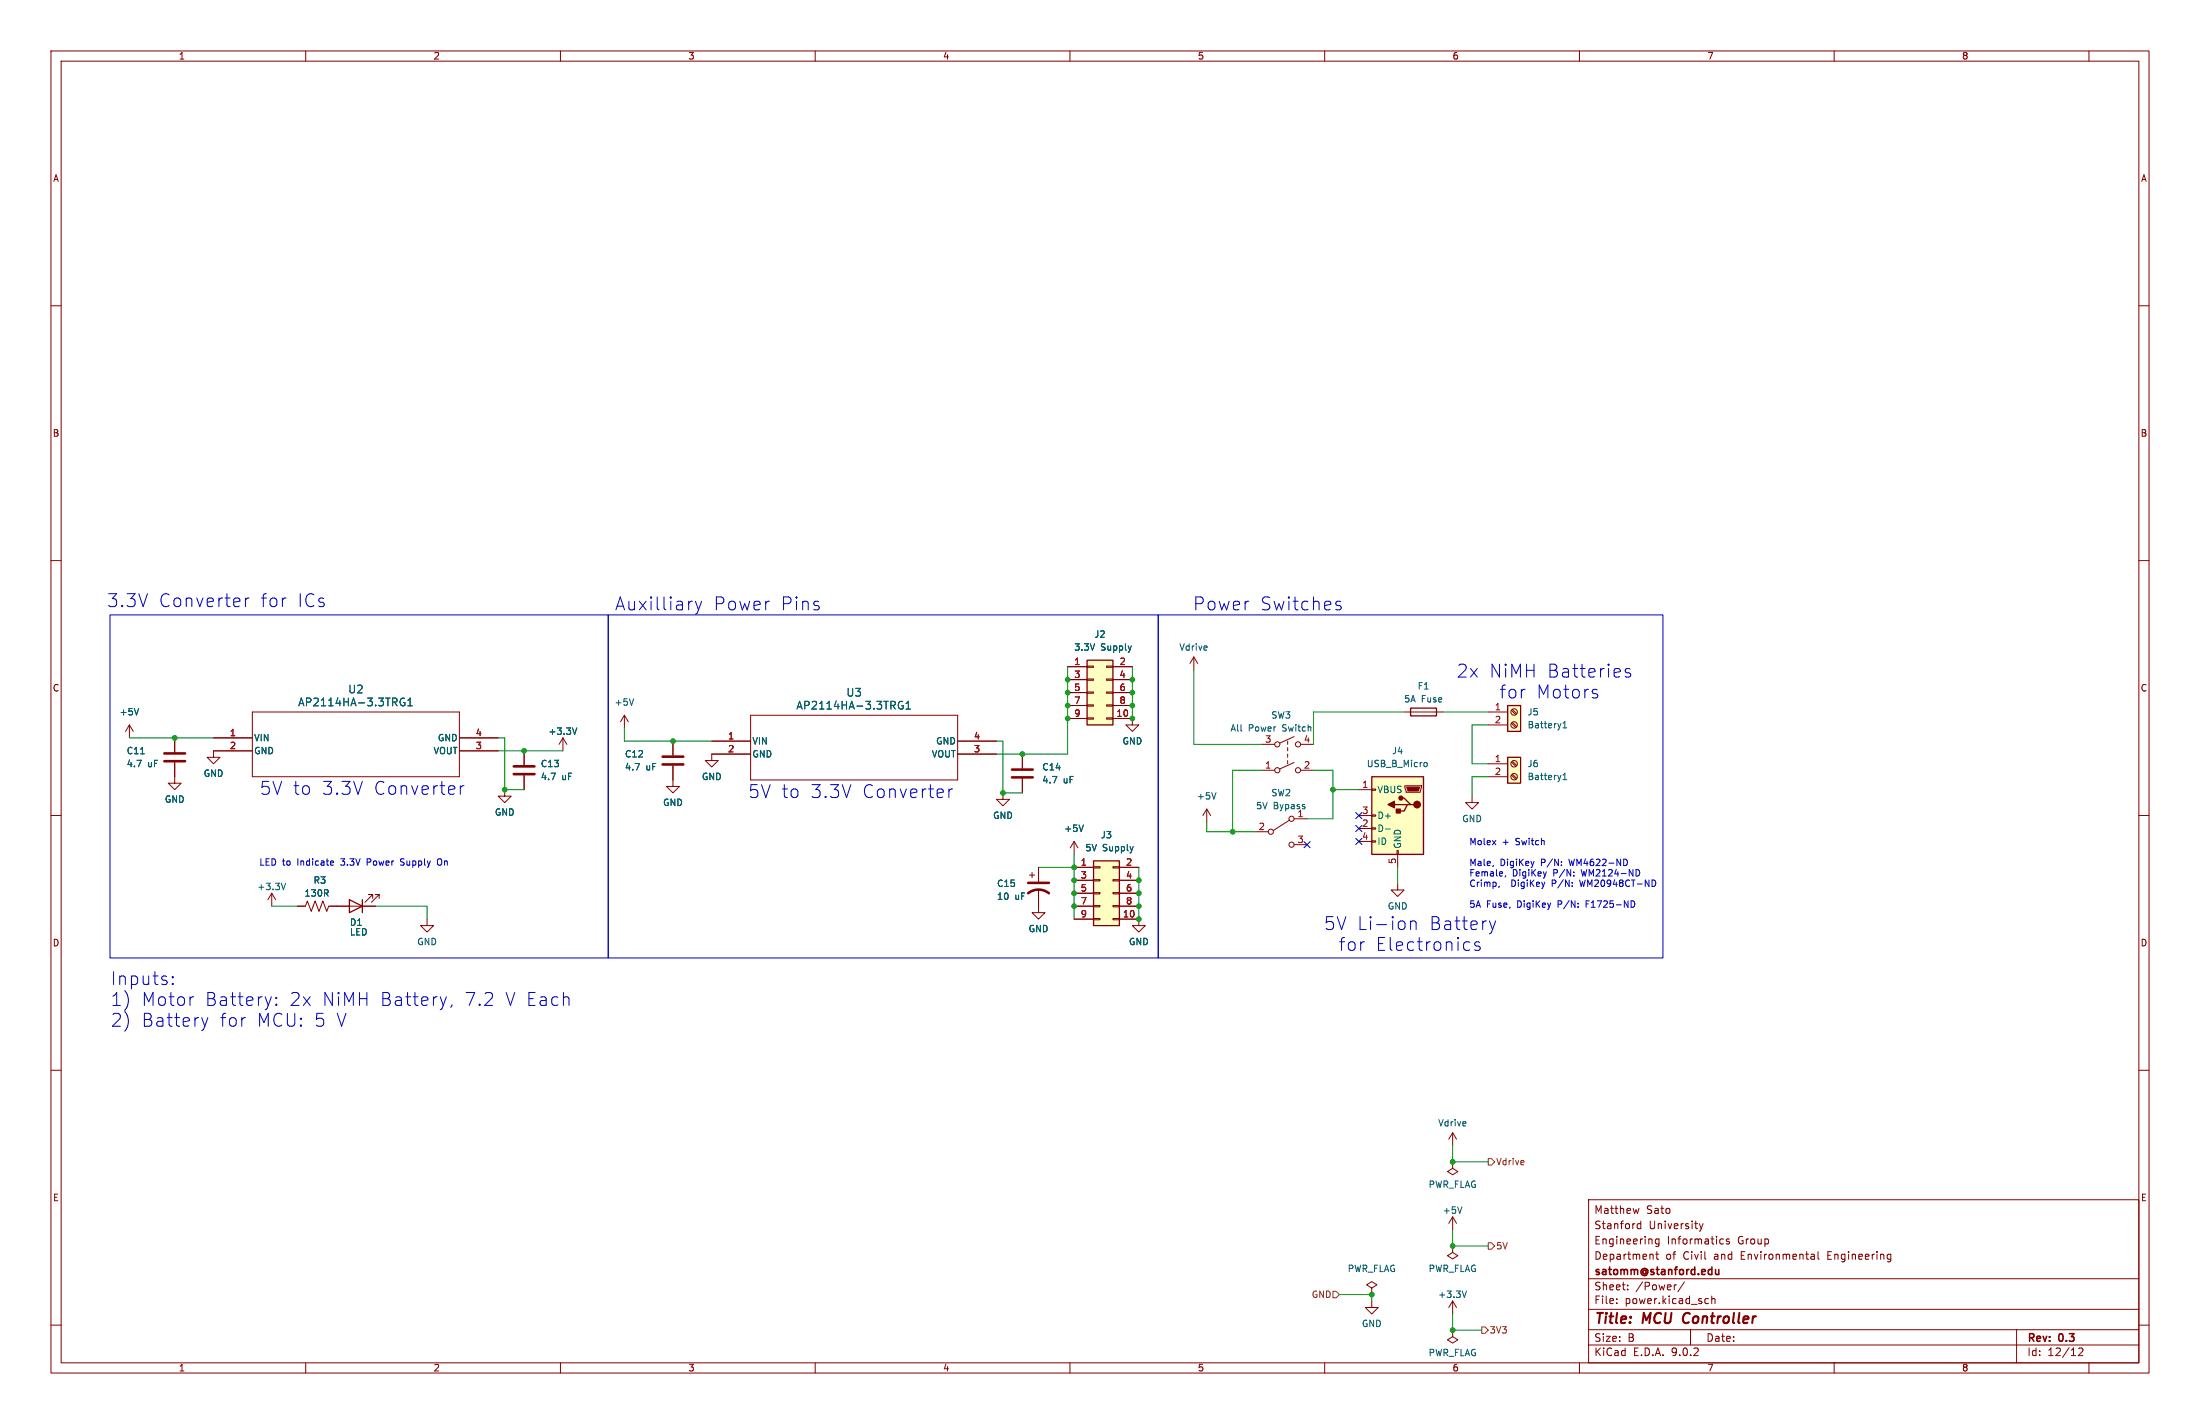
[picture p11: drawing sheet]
<svg xmlns="http://www.w3.org/2000/svg" width="432mm" height="279mm" viewBox="0 0 432 279" stroke-linecap="round" stroke-linejoin="round" font-family="sans-serif">
<g fill="none" stroke="#840000" stroke-width=".2">
<path d="M10 10h411.8v259.4h-411.8zM12 12h407.8v255.4h-407.8zM60 10v2M110 10v2M160 10v2M210 10v2M260 10v2M310 10v2M360 10v2M410 10v2M10 60h2M419.8 60h2"/>
<path d="M10 110h2M419.8 110h2M275.6 139.7h7.6M10 160h2M139.7 148h7.6M139.7 145.4h7.6M147.3 140.3h40.7v12.7h-40.7zM188 148h7.6M188 145.4h7.6M236.9 158.8l-.8 1.2M236.9 158.8l.7 1.2M236.9 158.8v2.5"/>
<path d="M419.8 160h2M58.4 177.8h1.5l.4-1 .8 2 .7-2 .8 2 .8-2 .7 2 .4-1h9.2M73.2 176.3v-.8h-.8h.8l-1.6 1.5M74.4 176.3v-.8h-.7h.7l-1.5 1.5M10 210h2M419.8 210h2M285.1 228v1.2l1 .7-1 .6-1-.6 1-.7M285.1 228h.1M285.1 238.8l-.7 1.2M285.1 238.8l.8 1.2M285.1 238.8v2.5M311.8 235.4h108v32h-108z"/>
<path d="M321.7 237.1l-.3 1-.3-.7M322 239.6v1.5M10 260h2M285.1 244.5v1.2l1 .7-1 .6-1-.6 1-.7M285.1 244.5h.1M311.8 256.9h108M311.8 250.9h108M317.3 255.6v.2M317.3 254.9v.1M319.5 252.9v.2M319.5 252.2v.1M322 240.2l-.4-.1-.3 .3 .2 .6h.5"/>
<path d="M324.4 246.2l.1 .9M325 246.1h.5M325.2 245.6v1.3l.3 .2M325.6 243.1v1.2l-.3 .3-.3-.1M325.6 243.2l-.4-.1-.3 .3 .1 .6h.6M329 252.1l-.2 .1M330.6 251.5l-1.3 1.9M333.5 240.1l.4 1M333.9 241.1l-.4 .5M334.3 240.1l-.4 1M334.9 254.8l.4 .1M335.3 255.7l-.4 .1"/>
<path d="M336 254.9l.2-.1 .3 .1 .1 .9M336 254.3v1.5M337.8 243.1l.5 .1M338.3 244l-.5 .1M339.4 243.2l-.4-.1-.2 .2 .1 .2 .5 .2v.3h-.6M355.6 246.1h.3l.2 .2v.8M356.1 247l-.5 .1M356.1 246.4l-.5 .1M356.8 245.6v1.3l.2 .2M370.7 246.1l.4 .1M371.1 247l-.4 .1M371.1 246.1v1.2l-.3 .3"/>
<path d="M419.8 260h2M60 267.4v2M110 267.4v2M160 267.4v2M210 267.4v2M260 267.4v2M285.1 261v1.3l1 .6-1 .6-1-.6 1-.6M285.1 261h.1M310 267.4v2M311.8 263.9h108M311.8 260.9h108M331.8 260.9v3"/>
<path d="M360 267.4v2M395.8 260.9v6.5M408 264.6l.5-.1 .3 .1v.3l-.9 1.1h.9M410 267.4v2"/>
</g>
<path d="M330.6 257.9l-.1 .2a1.23 1.23 0 0 0 .1 1.4" fill="none" stroke="#840000" stroke-width=".4"/>
<path d="M336.7 249.1l.1 .9 .3 .1 .3-.2M337.4 249.1v1" fill="none" stroke="#840000" stroke-width=".3"/>
<path d="M176.3 138.5a.57 .57 0 0 0 .3 .6 .57 .57 0 0 0 .7-.1v-.5h-.3M177.2 137.7l-.2-.1a.6 .6 0 0 0-.7 .7M177.8 139.1h.9M177.8 138l.5-.4v1.5M238.7 155.5l-.5 1.3M286.9 236.8l-.4 1.3" fill="none" stroke="#006464" stroke-width=".2"/>
<path d="M276.9 138.9h5v1.6h-5zM68.6 176.5l2.5 1.3-2.5 1.3zM71.1 176.5v2.6" fill="none" stroke="#840000" stroke-width=".25"/>
<path d="M213.4 129.5h5v12.7h-5z" fill="#ffffc2"/>
<path d="M213.4 129.5h5v12.7h-5z" fill="none" stroke="#840000" stroke-width=".25"/>
<g fill="none" stroke="#840000" stroke-width=".2">
<path d="M209.5 130.8h3.9M209.5 133.4h3.9M209.5 135.9h3.9M209.5 138.4h3.9M213.4 130.7h1.2v.2h-1.2zM213.4 133.2h1.2v.3h-1.2zM213.4 135.8h1.2v.2h-1.2zM213.4 138.3h1.2v.3h-1.2zM217.2 130.7h1.2v.2h-1.2zM217.2 133.2h1.2v.3h-1.2zM217.2 135.8h1.2v.2h-1.2zM217.2 138.3h1.2v.3h-1.2z"/>
<path d="M218.4 130.8h3.8M218.4 133.4h3.8M218.4 135.9h3.8M218.4 138.4h3.8M234.3 128.9l-.7 1.3M234.3 128.9l.8 1.3M234.3 128.9v2.5M122.6 140.3l-.8 1.3M122.6 140.3l.7 1.3M122.6 140.3v2.6M132.1 150.2v4.1h1.2l-1.2 1.3-1.3-1.3h1.3M132.1 145.4v2.8"/>
<path d="M139.7 148v1.2h1.3l-1.3 1.3-1.3-1.3h1.3M196.8 155.6v1.2h1.3l-1.3 1.3-1.2-1.3h1.2M200.7 148v2.7M200.7 152.8v2.8M209.5 141h3.9M213.4 140.8h1.2v.3h-1.2zM217.2 140.8h1.2v.3h-1.2zM218.4 141h3.8v1.2h1.3l-1.3 1.3-1.2-1.3h1.2M210.8 165.1l-.7 1.3M210.8 165.1l.8 1.3M210.8 165.1v2.5M223.5 180.3v1.3h1.3l-1.3 1.3-1.3-1.3h1.3"/>
</g>
<path d="M130 148.5h4.1M130 150h4.1M198.6 151h4.1M198.6 152.5h4.1" fill="none" stroke="#840000" stroke-width=".51"/>
<path d="M124.4 137.1l-.5 1.3M212.6 161.9l-.4 1.2" fill="none" stroke="#006464" stroke-width=".2"/>
<path d="M214.6 168.9h5.1v12.7h-5.1z" fill="#ffffc2"/>
<path d="M214.6 168.9h5.1v12.7h-5.1z" fill="none" stroke="#840000" stroke-width=".25"/>
<g fill="none" stroke="#840000" stroke-width=".2">
<path d="M49.5 139.7h40.7v12.7h-40.7zM25.4 142.2l-.8 1.3M25.4 142.2l.8 1.3M25.4 142.2v2.6M34.3 149.6v4.1h1.3l-1.3 1.2-1.3-1.2h1.3M34.3 144.8v2.8M41.9 144.8h7.6M49.5 147.3h-7.6v1.3h1.3l-1.3 1.3-1.3-1.3h1.3M90.2 147.3h7.6M90.2 144.8h7.6M99.1 154.9v1.3h1.2l-1.2 1.3-1.3-1.3h1.3M102.9 147.3v2.8"/>
<path d="M102.9 152.1v2.8M110.5 144.8l-.8 1.3M110.5 144.8l.8 1.3M110.5 144.8v2.5M247.6 146.1h2.6M247.6 151.1h2.6M252.7 145.4v.7M252.7 146.7v.6M252.7 148v.6M252.7 149.2v.7M254 144.5l-2.8 1.3M254 149.6l-2.8 1.3"/>
<path d="M255.3 146.1h2.5M255.3 151.1h2.5M53.3 175.3l-.7 1.2M53.3 175.3l.8 1.2M53.3 175.3v2.5M202.1 171.7h1M202.6 171.2v1M203.8 174.5v4.6h1.3l-1.3 1.2-1.2-1.2h1.2M203.8 170.2v2.8M210.8 170.2h3.8M210.8 172.7h3.8M210.8 175.3h3.8"/>
<path d="M210.8 177.8h3.8M214.6 170.1h1.3v.2h-1.3zM214.6 172.6h1.3v.2h-1.3zM214.6 175.1h1.3v.3h-1.3zM214.6 177.7h1.3v.2h-1.3zM218.4 170.1h1.3v.2h-1.3zM218.4 172.6h1.3v.2h-1.3zM218.4 175.1h1.3v.3h-1.3zM218.4 177.7h1.3v.2h-1.3zM219.7 170.2h3.8M219.7 172.7h3.8M219.7 175.3h3.8"/>
<path d="M219.7 177.8h3.8M83.8 180.3v1.3h1.3l-1.3 1.3-1.3-1.3h1.3M210.8 180.3h3.8M214.6 180.2h1.3v.3h-1.3zM218.4 180.2h1.3v.3h-1.3zM219.7 180.3h3.8M285.1 222.3v2.5M285.1 222.3l-.7 1.2M285.1 222.3l.8 1.2M269.2 252.7l1.1-.6-1.1-.6-1 .6 1 .6v1.3M269.2 254h.1M269.2 255.3v1.2h1.3l-1.3 1.3-1.2-1.3h1.2"/>
<path d="M285.1 255.3l-.7 1.2M285.1 255.3l.8 1.2M285.1 255.3v2.5"/>
<circle cx="250.7" cy="146.1" r=".51"/>
<circle cx="250.7" cy="151.1" r=".51"/>
<circle cx="254.8" cy="146.1" r=".51"/>
<circle cx="254.8" cy="151.1" r=".51"/>
</g>
<path d="M32.3 147.8h4M32.3 149.4h4M100.8 150.4h4.1M100.8 151.9h4.1M201.8 175.3a3.3 3.3 0 0 1 4.1 0M201.8 173.2h4.1" fill="none" stroke="#840000" stroke-width=".51"/>
<path d="M27.2 139l-.4 1.3M78.5 137.8a.57 .57 0 0 0 .3 .6 .57 .57 0 0 0 .7-.1v-.5h-.3M79.4 137h-.2a.6 .6 0 0 0-.7 .6M80 138.5h.9M80 137.4l.5-.4v1.5M27.6 147.9h.7M113.2 142.8l-.4 1.3M56.1 173.3l-.5 1.3M287.8 253.3l-.4 1.3" fill="none" stroke="#006464" stroke-width=".2"/>
<path d="M295.9 148.6h2.5v5.1h-2.5z" fill="#ffffc2"/>
<path d="M295.9 148.6h2.5v5.1h-2.5z" fill="none" stroke="#840000" stroke-width=".25"/>
<g fill="none" stroke="#840000" stroke-width=".2">
<path d="M292.1 149.9h3.8M292.1 152.4h3.8M296.6 149.5l.9 .9M296.6 152.1l.9 .8M296.8 149.4l.9 .8M296.8 151.9l.9 .8"/>
<circle cx="297.2" cy="149.9" r=".63"/>
<circle cx="297.2" cy="152.4" r=".63"/>
</g>
<path d="M306.8 153h.7M306.8 152.1l.3-.4v1.3" fill="none" stroke="#006464" stroke-width=".2"/>
<path d="M295.9 138.4h2.5v5.1h-2.5z" fill="#ffffc2"/>
<path d="M295.9 138.4h2.5v5.1h-2.5z" fill="none" stroke="#840000" stroke-width=".25"/>
<g fill="none" stroke="#840000" stroke-width=".2">
<path d="M292.1 139.7h3.8M296.6 139.4l.9 .8M296.8 139.2l.9 .8M292.1 142.2h3.8M296.6 141.9l.9 .8M296.8 141.7l.9 .9M246.4 163.2h2.5M253.1 160.9l-3.2 2M254 160.7h2.5M254 165.7h2.5M274.3 173.4v1.2h1.3l-1.3 1.3-1.3-1.3h1.3"/>
<circle cx="297.2" cy="139.7" r=".63"/>
<circle cx="297.2" cy="142.2" r=".63"/>
<circle cx="249.4" cy="163.2" r=".51"/>
<circle cx="253.5" cy="165.7" r=".51"/>
<circle cx="253.5" cy="160.7" r=".51"/>
</g>
<path d="M306.8 142.8h.7M306.8 141.9l.3-.4v1.3" fill="none" stroke="#006464" stroke-width=".2"/>
<path d="M269.2 152.4h10.2v15.2h-10.2z" fill="#ffffc2"/>
<path d="M269.2 152.4h10.2v15.2h-10.2zM273.7 157.9h2.5M275 156.6h.6l1.3 1.3h.6M276.9 157.9h-.7l-.6 1.2h-1.3" fill="none" stroke="#840000" stroke-width=".25"/>
<g fill="none" stroke="#840000" stroke-width=".2">
<path d="M209.5 130.8h3.9M209.5 133.4h3.9M209.5 135.9h3.9M209.5 138.4h3.9M218.4 130.8h3.8M218.4 133.4h3.8M218.4 135.9h3.8M218.4 138.4h3.8M34.3 144.8v2.8M34.3 149.6v2.8M41.9 147.3h7.6M41.9 144.8h7.6"/>
<path d="M90.2 147.3h7.6M90.2 144.8h7.6M102.9 147.3v2.8M102.9 152.1v2.8M132.1 145.4v2.8M132.1 150.2v2.8M139.7 148h7.6M139.7 145.4h7.6M188 148h7.6M188 145.4h7.6M200.7 148v2.7M200.7 152.8v2.8"/>
<path d="M209.5 141h3.9M218.4 141h3.8M266.7 154.9h2.5M269.2 154.8h.8v.3h-.8zM269.2 159.9h.8v.2h-.8zM275.7 154.2h3.3v.2l-.2 1h-2.8zM288.9 156.2v1.3h1.3l-1.3 1.3-1.2-1.3h1.2M58.4 177.8h1.3M64.8 177.8h3.8M71.1 177.8h2.6M203.8 170.2v2.8M203.8 174.5v3.3"/>
<path d="M210.8 170.2h3.8M210.8 172.7h3.8M210.8 175.3h3.8M210.8 177.8h3.8M219.7 170.2h3.8M219.7 172.7h3.8M219.7 175.3h3.8M219.7 177.8h3.8M266.7 160h2.5M266.7 162.6h2.5M266.7 165.1h2.5M269.2 162.4h.8v.3h-.8z"/>
<path d="M269.2 165h.8v.2h-.8zM274.2 166.9h.2v.7h-.2zM274.3 167.6v2.6M210.8 180.3h3.8M219.7 180.3h3.8"/>
</g>
<path d="M276.1 154.4h2.5l-.2 .8h-2z" fill="#840000" stroke="#840000" stroke-width=".2"/>
<g fill="#840000" stroke="#840000" stroke-width=".25">
<path d="M274.1 158.8h.7v.7h-.7z"/>
<path d="M272.4 157.9l1.3-.7v1.3z"/>
<circle cx="278.1" cy="157.9" r=".63"/>
<circle cx="275" cy="156.6" r=".38"/>
</g>
<g fill="none" stroke="#006464" stroke-width=".2">
<path d="M27.2 139l-.4 1.3M78.5 137.8a.57 .57 0 0 0 .3 .6 .57 .57 0 0 0 .7-.1v-.5h-.3M79.4 137h-.2a.6 .6 0 0 0-.7 .6M80 138.5h.9M80 137.4l.5-.4v1.5M176.3 138.5a.57 .57 0 0 0 .3 .6 .57 .57 0 0 0 .7-.1v-.5h-.3M177.2 137.7l-.2-.1a.6 .6 0 0 0-.7 .7M177.8 139.1h.9M177.8 138l.5-.4v1.5M27.6 147.9h.7M113.2 142.8l-.4 1.3M279.7 149.6l.4 .2v.5l-.4 .1"/>
<path d="M212.6 161.9l-.4 1.2M271.9 162.7h1"/>
</g>
<path d="M292.1 227.3h.6l.7 .7-.7 .6h-.6zM261.6 253.4h.7l.6 .6-.6 .6h-.7zM292.1 243.8h.6l.7 .7-.7 .6h-.6zM290.8 260.4h.7l.6 .6-.6 .6h-.7z" fill="none" stroke="#725600" stroke-width=".2"/>
<g fill="none" stroke="#009600" stroke-width=".2">
<path d="M209.5 130.8v17.2h-13.9M222.2 130.8v10.2M234.3 131.4v14.7h13.3M275.6 139.7h-17.8v6.4M283.2 139.7h8.9M25.4 144.8h16.5M97.8 147.3h12.7M97.8 144.8h1.3v10.1h3.8M122.6 142.9v2.5h17.1M195.6 145.4h1.2v10.2h3.9M247.6 151.1h-5.7v12.1M257.8 151.1h3.8v9.6h-5.1"/>
<path d="M261.6 154.9h5.1M292.1 142.2h-3.2v7.7h3.2M292.1 152.4h-3.2v3.8M53.3 177.8h5.1M73.7 177.8h10.1v2.5M203.8 170.2h7M210.8 167.6v12.7M223.5 170.2v10.1M236.9 161.3v1.9h9.5M274.3 170.2v3.2M285.1 224.8v3.2h7M262.9 254h6.3v1.3"/>
<path d="M285.1 241.3v3.2h7M285.1 257.8v3.2h5.7"/>
</g>
<path d="M266.1 159.4l1.2 1.2M267.3 159.4l-1.2 1.2M255.9 165.1l1.2 1.2M257.1 165.1l-1.2 1.2M266.1 164.5l1.2 1.2M266.1 162l1.2 1.2M267.3 164.5l-1.2 1.2M267.3 162l-1.2 1.2" fill="none" stroke="#000084" stroke-width=".2"/>
<g fill="none" stroke="#0000c2" stroke-width=".2">
<path d="M48.2 117.3v1.7M48.9 117.3a.65 .65 0 0 0-.7 .5M136.5 118l.6 1.7M137.1 119.7l-.2 .6-.4 .2M137.7 118l-.6 1.7M262.3 118.7l.6 .1 .4 .4-.2 .3-.7 .2M262.3 118.1l.2-.1 .6 .1M21.6 120.7h97.8v67.3h-97.8zM119.4 120.7h107.9v67.3h-107.9zM227.3 120.7h99.1v67.3h-99.1zM313.2 136.1l.4 .4-.1 .3-.3 .1M313.2 135.3l.3 .1"/>
<path d="M319.9 131.3l-.6-.1-.3 .3 .1 .4 .8 .2 .2 .3-.2 .3-.2 .2-.7-.2M90.4 154.2v1.7M91.1 154.2a.65 .65 0 0 0-.7 .4M186.2 154.8v1.7M187 154.8a.65 .65 0 0 0-.8 .5M65.1 168.9l.3 .1 .1 .2-.6 .1M65.4 169.7l-.3 .1M78.6 169.7l.2 .1M78.8 168.5l-.2 .2 .2 .4M86.4 168.5a.43 .43 0 0 0-.5 .4v.4a.43 .43 0 0 0 .5 .5M293.1 169.8l-.1 .2M294.3 173.9l-.2 .2"/>
<path d="M295.5 171.8l-.1 .3M306.5 169.7v.1M306.5 169.1v.1M308.9 171.8v.1M308.9 171.1v.1M319 168.6a.68 .68 0 0 1 .4 .6 .68 .68 0 0 1-.4 .6M320.1 176.8a.64 .64 0 0 1 .8 .6 .64 .64 0 0 1-.8 .6M321.4 170.6a.68 .68 0 0 1 .4 .7 .68 .68 0 0 1-.4 .6M324.6 172.7a.68 .68 0 0 1 .4 .6 .68 .68 0 0 1-.4 .6M33.9 192.9l.1 .2-.1 .1M33.9 192.9l-.1 .2 .1 .1M33.9 191.6v.3"/>
<path d="M33.9 192.9v.3M33.9 191.6l.1 .1-.1 .2M33.9 191.6l-.1 .1 .1 .2M37.8 195.6h.2M39.6 199.7l.6 1.7M40.8 199.7l-.6 1.7M53.3 195.6l-.6 1.7M54.2 197l.1 .2-.1 .1M54.2 197l-.1 .2 .1 .1M54.2 195.7v.2M54.2 197v.3M54.2 195.7l.1 .1-.1 .1"/>
<path d="M54.2 195.7l-.1 .1 .1 .1M87.6 195.6l-.6 1.7M88.7 197.2l-.2 .4M276.9 180.7v1.7M276.9 180.9a.63 .63 0 0 1 1 .2v1.3M288.2 184.8l.3 .1M288.5 186.4l-.3 .1M290.4 184.9l-.6-.1-.4 .3 .2 .4 .8 .3 .1 .2-.1 .4-.2 .1-.8-.1M292.3 180.7l.6 1.7M292.9 182.4l-.2 .6M293.6 180.7l-.7 1.7M40.2 201.4l-.2 .6"/>
</g>
<g fill="#009600" stroke="#009600" stroke-width=".2">
<circle cx="222.2" cy="133.4" r=".46"/>
<circle cx="261.6" cy="154.9" r=".46"/>
<circle cx="241.9" cy="163.2" r=".46"/>
<circle cx="222.2" cy="135.9" r=".46"/>
<circle cx="222.2" cy="141" r=".46"/>
<circle cx="222.2" cy="138.4" r=".46"/>
<circle cx="209.5" cy="135.9" r=".46"/>
<circle cx="223.5" cy="180.3" r=".46"/>
<circle cx="209.5" cy="138.4" r=".46"/>
<circle cx="210.8" cy="177.8" r=".46"/>
<circle cx="200.7" cy="148" r=".46"/>
<circle cx="209.5" cy="141" r=".46"/>
<circle cx="209.5" cy="133.4" r=".46"/>
<circle cx="196.8" cy="155.6" r=".46"/>
<circle cx="132.1" cy="145.4" r=".46"/>
<circle cx="223.5" cy="175.3" r=".46"/>
<circle cx="223.5" cy="172.7" r=".46"/>
<circle cx="223.5" cy="177.8" r=".46"/>
<circle cx="269.2" cy="254" r=".46"/>
<circle cx="285.1" cy="228" r=".46"/>
<circle cx="210.8" cy="170.2" r=".46"/>
<circle cx="210.8" cy="172.7" r=".46"/>
<circle cx="210.8" cy="175.3" r=".46"/>
<circle cx="285.1" cy="261" r=".46"/>
<circle cx="285.1" cy="244.5" r=".46"/>
<circle cx="34.3" cy="144.8" r=".46"/>
<circle cx="99.1" cy="154.9" r=".46"/>
<circle cx="102.9" cy="147.3" r=".46"/>
</g>
<g font-size="3.5" fill="#0000c2">
<text x="21" y="119.4">3.3V</text>
<text x="31.1" y="119.4">Converter</text>
<text x="51" y="119.4">for</text>
<text x="58.2" y="119.4">ICs</text>
<text x="120.7" y="120">Auxilliary</text>
<text x="140" y="120">Power</text>
<text x="153.1" y="120">Pins</text>
<text x="234.1" y="120">Power</text>
<text x="247.3" y="120">Switches</text>
<text x="285.9" y="133.2">2x</text>
<text x="292.2" y="133.2">NiMH</text>
<text x="294.3" y="137.3">for</text>
<text x="301.5" y="137.3">Motors</text>
<text x="303.5" y="133.2">Batteries</text>
<text x="50.9" y="156.2">5V to</text>
<text x="63.1" y="156.2">3.3V</text>
<text x="73.2" y="156.2">Converter</text>
<text x="146.8" y="156.8">5V to</text>
<text x="158.9" y="156.8">3.3V</text>
<text x="169.1" y="156.8">Converter</text>
<text x="259.8" y="182.7">5V Li-ion</text>
<text x="280.4" y="182.7">Battery</text>
<text x="262.7" y="186.8">for</text>
<text x="269.9" y="186.8">Electronics</text>
<text x="21.6" y="193.5">Inputs:</text>
<text x="21.6" y="197.6">1)</text>
<text x="27.6" y="197.6">Motor</text>
<text x="40" y="197.6">Battery:</text>
<text x="56.5" y="197.6">2x</text>
<text x="62.9" y="197.6">NiMH</text>
<text x="74.2" y="197.6">Battery,</text>
<text x="90.7" y="197.6">7.2</text>
<text x="98.6" y="197.6">V Each</text>
<text x="21.6" y="201.7">2)</text>
<text x="27.6" y="201.7">Battery</text>
<text x="42.9" y="201.7">for</text>
<text x="50.1" y="201.7">MCU: 5 V</text>
</g>
<g font-size="2.8" fill="#840000">
<text x="312.8" y="260.3">Title:</text>
<text x="322.5" y="260.3">MCU</text>
<text x="331.2" y="260.3">Controller</text>
</g>
<g font-size="2.1" fill="#006464">
<text x="68.2" y="136.2">U2</text>
<text x="166" y="136.9">U3</text>
<text x="58.4" y="138.8">AP2114HA-3.3TRG1</text>
<text x="156.2" y="139.4">AP2114HA-3.3TRG1</text>
</g>
<g font-size="2.1" fill="#840000">
<text x="312.8" y="238.4">Matthew</text>
<text x="323.1" y="238.4">Sato</text>
<text x="312.8" y="244.4">Engineering</text>
<text x="312.8" y="241.4">Stanford</text>
<text x="323.6" y="241.4">University</text>
<text x="327.2" y="244.4">Informatics</text>
<text x="341.1" y="244.4">Group</text>
<text x="312.8" y="250.6">satomm@stanford.edu</text>
<text x="312.8" y="247.4">Department</text>
<text x="326.9" y="247.4">of</text>
<text x="330.4" y="247.4">Civil</text>
<text x="336.6" y="247.4">and</text>
<text x="341.9" y="247.4">Environmental</text>
<text x="359.1" y="247.4">Engineering</text>
<text x="312.8" y="256.1">File:</text>
<text x="312.8" y="253.4">Sheet:</text>
<text x="318.9" y="256.1">power.kicad_sch</text>
<text x="321" y="253.4">/Power/</text>
<text x="312.8" y="263.5">Size:</text>
<text x="319.5" y="263.5">B</text>
<text x="334.8" y="263.5">Date:</text>
<text x="397.8" y="263.7">Rev:</text>
<text x="404.2" y="263.7">0.3</text>
<text x="312.8" y="266.3">KiCad</text>
<text x="320.5" y="266.3">E.D.A.</text>
<text x="328.1" y="266.3">9.0.2</text>
<text x="397.8" y="266.3">Id:</text>
<text x="401.9" y="266.3">12/12</text>
</g>
<g font-size="1.8" fill="#840000">
<text x="35" y="11.9">1</text>
<text x="85" y="11.9">2</text>
<text x="135" y="11.9">3</text>
<text x="185" y="11.9">4</text>
<text x="235" y="11.9">5</text>
<text x="285" y="11.9">6</text>
<text x="335" y="11.9">7</text>
<text x="385" y="11.9">8</text>
<text x="10.3" y="35.9">A</text>
<text x="420.1" y="35.9">A</text>
<text x="10.3" y="85.9">B</text>
<text x="420.1" y="85.9">B</text>
<text x="10.3" y="135.9">C</text>
<text x="420.1" y="135.9">C</text>
<text x="10.3" y="185.9">D</text>
<text x="420.1" y="185.9">D</text>
<text x="10.3" y="235.9">E</text>
<text x="420.1" y="235.9">E</text>
<text x="35" y="269.3">1</text>
<text x="85" y="269.3">2</text>
<text x="135" y="269.3">3</text>
<text x="185" y="269.3">4</text>
<text x="235" y="269.3">5</text>
<text x="285" y="269.3">6</text>
<text x="335" y="269.3">7</text>
<text x="385" y="269.3">8</text>
</g>
<g font-size="1.8" fill="#006464">
<text x="214.7" y="125.3">J2</text>
<text x="210.7" y="127.9">3.3V</text>
<text x="216" y="127.9">Supply</text>
<text x="231.4" y="127.9">Vdrive</text>
<text x="278.1" y="135.5">F1</text>
<text x="23.4" y="140.6">+5V</text>
<text x="120.5" y="138.7">+5V</text>
<text x="241.4" y="143.7">All</text>
<text x="245" y="143.7">Power</text>
<text x="249.4" y="141.2">SW3</text>
<text x="251.8" y="143.7">Switch</text>
<text x="275.5" y="138">5A</text>
<text x="279" y="138">Fuse</text>
<text x="299.7" y="140.6">J5</text>
<text x="299.7" y="143.1">Battery1</text>
<text x="24.8" y="148.2">C11</text>
<text x="49.8" y="148.2">GND</text>
<text x="49.8" y="145.6">VIN</text>
<text x="85" y="148.2">VOUT</text>
<text x="85.8" y="145.6">GND</text>
<text x="107.5" y="144.4">+3.3V</text>
<text x="122.6" y="148.8">C12</text>
<text x="147.6" y="148.8">GND</text>
<text x="147.6" y="146.3">VIN</text>
<text x="182.8" y="148.8">VOUT</text>
<text x="183.6" y="146.3">GND</text>
<text x="220.2" y="146.3">GND</text>
<text x="273.1" y="148.2">J4</text>
<text x="24.8" y="150.7">4.7</text>
<text x="29" y="150.7">uF</text>
<text x="39.9" y="152.6">GND</text>
<text x="106.1" y="150.7">C13</text>
<text x="106.1" y="153.3">4.7</text>
<text x="110.2" y="153.3">uF</text>
<text x="122.6" y="151.4">4.7</text>
<text x="126.8" y="151.4">uF</text>
<text x="137.7" y="153.3">GND</text>
<text x="204.5" y="151.4">C14</text>
<text x="204.5" y="153.9">4.7</text>
<text x="208.7" y="153.9">uF</text>
<text x="268.2" y="150.7">USB_B_Micro</text>
<text x="270.3" y="155.8">VBUS</text>
<text x="299.7" y="150.7">J6</text>
<text x="299.7" y="153.3">Battery1</text>
<text x="32.3" y="157.7">GND</text>
<text x="97" y="160.2">GND</text>
<text x="130" y="158.3">GND</text>
<text x="194.8" y="160.9">GND</text>
<text x="234.8" y="157.1">+5V</text>
<text x="246.4" y="159">5V</text>
<text x="249.4" y="156.4">SW2</text>
<text x="249.9" y="159">Bypass</text>
<text x="254.6" y="160.4">1</text>
<text x="270.3" y="160.9">D+</text>
<text x="286.9" y="161.5">GND</text>
<text x="208.8" y="163.4">+5V</text>
<text x="212.9" y="167.2">5V</text>
<text x="216" y="164.7">J3</text>
<text x="216.4" y="167.2">Supply</text>
<text x="270.3" y="163.4">D-</text>
<text x="270.3" y="166">ID</text>
<text x="275.2" y="166.6" transform="rotate(-90 275.2 166.6)">GND</text>
<text x="61.4" y="173.6">R3</text>
<text x="50.4" y="174.9">+3.3V</text>
<text x="59.7" y="176.1">130R</text>
<text x="195.6" y="174.2">C15</text>
<text x="195.6" y="176.8">10</text>
<text x="199.2" y="176.8">uF</text>
<text x="272.3" y="178.7">GND</text>
<text x="68.6" y="181.8">D1</text>
<text x="68.6" y="183.7">LED</text>
<text x="81.8" y="185.6">GND</text>
<text x="201.8" y="183.1">GND</text>
<text x="221.5" y="185.6">GND</text>
<text x="282.2" y="221.2">Vdrive</text>
<text x="280.3" y="233.3">PWR_FLAG</text>
<text x="283.1" y="238.4">+5V</text>
<text x="264.4" y="249.8">PWR_FLAG</text>
<text x="280.3" y="249.8">PWR_FLAG</text>
<text x="282.2" y="254.9">+3.3V</text>
<text x="267.2" y="260.6">GND</text>
<text x="280.3" y="266.3">PWR_FLAG</text>
</g>
<g font-size="1.8" fill="#a90000">
<text x="210.7" y="130.6">1</text>
<text x="219.6" y="130.6">2</text>
<text x="210.7" y="133.1">3</text>
<text x="210.7" y="135.6">5</text>
<text x="219.6" y="133.1">4</text>
<text x="219.6" y="135.6">6</text>
<text x="210.7" y="138.2">7</text>
<text x="210.7" y="140.7">9</text>
<text x="219" y="140.7">10</text>
<text x="219.6" y="138.2">8</text>
<text x="293.3" y="139.4">1</text>
<text x="293.3" y="142">2</text>
<text x="45" y="147.1">2</text>
<text x="45" y="144.5">1</text>
<text x="93.3" y="144.5">4</text>
<text x="93.3" y="147.1">3</text>
<text x="142.8" y="147.7">2</text>
<text x="142.8" y="145.2">1</text>
<text x="191.1" y="145.2">4</text>
<text x="191.1" y="147.7">3</text>
<text x="248.2" y="145.8">3</text>
<text x="255.8" y="145.8">4</text>
<text x="293.3" y="149.6">1</text>
<text x="248.2" y="150.9">1</text>
<text x="255.8" y="150.9">2</text>
<text x="267.3" y="154.7">1</text>
<text x="293.3" y="152.1">2</text>
<text x="267.3" y="159.8">3</text>
<text x="246.9" y="162.9">2</text>
<text x="254.6" y="165.5">3</text>
<text x="267.3" y="162.3">2</text>
<text x="267.3" y="164.8">4</text>
<text x="212" y="169.9">1</text>
<text x="212" y="172.5">3</text>
<text x="220.9" y="169.9">2</text>
<text x="220.9" y="172.5">4</text>
<text x="274.1" y="169.6" transform="rotate(-90 274.1 169.6)">5</text>
<text x="212" y="175">5</text>
<text x="212" y="177.5">7</text>
<text x="220.9" y="175">6</text>
<text x="220.9" y="177.5">8</text>
<text x="212" y="180.1">9</text>
<text x="220.3" y="180.1">10</text>
</g>
<g font-size="1.8" fill="#0000c2">
<text x="288.3" y="165.9">Molex</text>
<text x="294.8" y="165.9">+</text>
<text x="297.6" y="165.9">Switch</text>
<text x="50.8" y="169.9">LED to</text>
<text x="58.5" y="169.9">Indicate</text>
<text x="67.2" y="169.9">3.3V</text>
<text x="72.5" y="169.9">Power</text>
<text x="79.3" y="169.9">Supply</text>
<text x="86.7" y="169.9">On</text>
<text x="288.3" y="170">Male,</text>
<text x="288.3" y="172.1">Female,</text>
<text x="294.4" y="170">DigiKey</text>
<text x="296.8" y="172.1">DigiKey</text>
<text x="302.5" y="170">P/N:</text>
<text x="305" y="172.1">P/N:</text>
<text x="308.3" y="170">WM4622-ND</text>
<text x="310.7" y="172.1">WM2124-ND</text>
<text x="288.3" y="174.1">Crimp,</text>
<text x="288.3" y="178.2">5A</text>
<text x="291.8" y="178.2">Fuse,</text>
<text x="296.7" y="174.1">DigiKey</text>
<text x="297.9" y="178.2">DigiKey</text>
<text x="304.9" y="174.1">P/N:</text>
<text x="306" y="178.2">P/N:</text>
<text x="310.6" y="174.1">WM20948CT-ND</text>
<text x="311.7" y="178.2">F1725-ND</text>
</g>
<g font-size="1.8" fill="#725600">
<text x="293.6" y="228.8">Vdrive</text>
<text x="293.6" y="245.3">5V</text>
<text x="257.4" y="254.9">GND</text>
<text x="292.3" y="261.8">3V3</text>
</g>
</svg>
